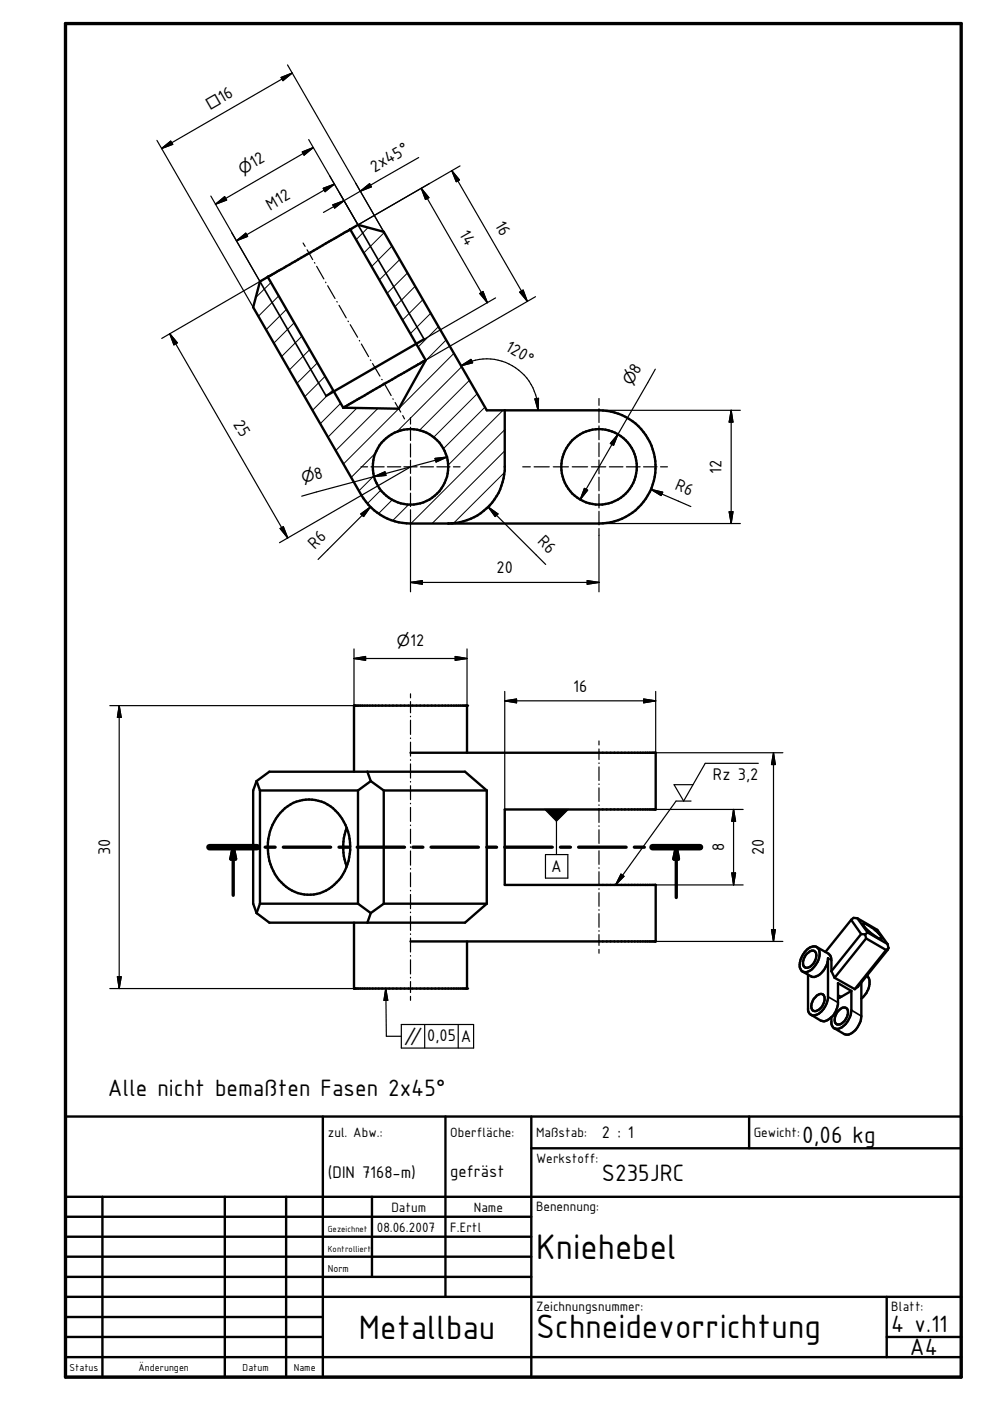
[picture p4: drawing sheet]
<svg xmlns="http://www.w3.org/2000/svg" width="210mm" height="297mm" viewBox="0 0 210 297" stroke-linecap="round" stroke-linejoin="round" font-family="sans-serif">
<g fill="none" stroke="#000" stroke-width=".51">
<path d="M56.8 58.7l16 27.7M74.3 48.6l1.6-.9 5.5 1.4 21.8 37.9h23.8a12 12 0 0 1 12 12 12 12 0 0 1-12 12h-40a12 12 0 0 1-10.4-6l-22.9-39.8 1.4-5.5 1.7-1M74.3 48.6l16 27.8M74.3 48.6l-17.5 10.1M89.9 71.9l-20.8 12M90.3 76.4l-5.8 10.3-11.7-.3M90.3 76.4l-17.5 10M107 87v12.8a12.1 12.1 0 0 1-12 11.2M87 159.6h52v12h-32v16h32v12h-52M99 159.6v-10h-23.9v14M54.4 165.6l-.7 2v24l.7 2M54.4 165.6l2.7-2h41.5l4.6 4"/>
<path d="M54.4 165.6l.7 2M55.1 167.6h20.8M55.1 167.6v24M59.4 172.4a8.1 8.1 0 0 1 13.5 1.8 10.8 10.8 0 0 1-3.8 14.6 8.1 8.1 0 0 1-11.1-4.1 11.3 11.3 0 0 1 1.4-12.3zM73.5 175.5a11.9 11.9 0 0 0 0 8.2M75.9 167.6v24M77.9 163.6l.7 2M78.6 165.6l2.8 2M78.6 165.6l-2.7 2M81.4 167.6h21.8M81.4 167.6v24M103.2 167.6v24"/>
<path d="M55.1 191.6h20.8M55.1 191.6l-.7 2M75.1 195.6v14h23.9v-10M75.9 191.6l2.7 2M78.6 193.6l-.7 2M81.4 191.6l-2.8 2M81.4 191.6h21.8M103.2 191.6l-4.6 4h-41.5l-2.7-2M180.5 195l-5.5 6.8M180.5 195l2.1 3M181.8 194.7l-.8-.1-.5 .4M181.8 194.7l4.2 2.4 2.2 3.1"/>
<path d="M181.8 194.7l2.1 3M182.6 198l.8 .1M182.6 198l-6.3 7.9M183 195.9v-.1a2.8 2.8 0 0 1 2 1l1.6 1.4 .4 .7a1.14 1.14 0 0 1-1.4-.4l-.2-.1a7.4 7.4 0 0 1-2.4-2.4zM183.4 198.1l.2 .9M183.6 199l-6.6 8.3M183.6 199l4.3 2.4M183.9 197.7l4.3 2.5M183.9 197.7l-.5 .4M171.1 201.3a1.57 1.57 0 0 1 2.5-.1 4 4 0 0 1-2.9 4.9 1.45 1.45 0 0 1-1.1-2l.5-1.5zM171.2 202.1a1.05 1.05 0 0 1 1.8 0 2.68 2.68 0 0 1-2.1 3.1l-.2-.1a2.01 2.01 0 0 1 .2-2.7zM173.1 200.8l2.5 1.4 .4 .3 .3 1.1v2.3"/>
<path d="M173.2 211.1a.93 .93 0 0 1 .9-.4 .93 .93 0 0 1 .7 .8 2.47 2.47 0 0 1-2.3 2.8 1.55 1.55 0 0 1-.2-2.2zM175.6 203.2v8.5a3.7 3.7 0 0 1-3.4 3.6l-.6-.4-.3-.8v-7.5M175.6 203.5a3.9 3.9 0 0 1-3.2 3.6l-2.2-1.1M176.3 205.9l.7 1.4M177 207.3l4.2 2.4M177.7 214.4a1.22 1.22 0 0 1 1.9-.5 2.75 2.75 0 0 1-1.7 3.3h-.4a1.31 1.31 0 0 1-.3-1.9zM180.5 210.1v4.1a4.4 4.4 0 0 1-2.8 3.9 1.17 1.17 0 0 1-1.4-1.1v-1.3M180.5 210.1l-2.8-1.7v4.5a4 4 0 0 1-3.2 3.6l-.5-.1-2-1.3M180.5 210.1l-2.1 1.2-.7 .3M182.6 208.3v7.1a4.3 4.3 0 0 1-2.9 4l-.7-.2-2.1-1.2M183.8 206.9a2.54 2.54 0 0 1 .1 3.3l-.7 1-.6 .5M187.9 201.4l-6.7 8.3"/>
<path d="M188.2 200.2l.2 .8M188.4 201l-.5 .4M188.4 201l-.1 .3-6.4 7.9-.7 .5M13.9 236.7h189.9v55.3h-189.9zM68.5 236.7v55.3M94.4 236.7v38.3M112.6 236.7v55.3M158.8 236.7v6.8M13.9 258h98.7M13.9 253.7h189.9M21.7 253.7v38.3M47.7 253.7v38.3"/>
<path d="M60.7 253.7v38.3M78.9 253.7v17M112.6 243.5h91.2M13.9 262.2h98.7M13.9 266.4h98.7M13.9 270.7h98.7M13.9 275h189.9M13.9 279.2h54.6M188 275v12.7M13.9 283.5h54.6M13.9 287.7h189.9M188 283.5h15.8"/>
<circle cx="87" cy="99" r="8"/>
<circle cx="127" cy="99" r="8"/>
</g>
<g fill="#000">
<circle cx="74.3" cy="48.6" r=".25"/>
<circle cx="72.8" cy="86.4" r=".25"/>
<circle cx="75.1" cy="149.6" r=".25"/>
<circle cx="99" cy="149.6" r=".25"/>
<circle cx="75.1" cy="209.6" r=".25"/>
<circle cx="99" cy="209.6" r=".25"/>
<circle cx="183.8" cy="206.9" r=".25"/>
</g>
<path d="M55.1 59.7l14 24.2M75.9 47.7l14 24.2M175.6 203.2l.7 .4M175.6 211.3l2.1 1.3M177.7 210.9l.7 .4M180.5 214.2l2.1 1.2" fill="none" stroke="#000" stroke-width=".35"/>
<g fill="none" stroke="#000" stroke-width=".71">
<path d="M13.9 5h189.9v287h-189.9zM44.4 179.6h10.1M49.4 179.6l.6 2.5h-1.1zM49.4 179.6v10.2M56.2 179.6h2.1M60.1 179.6h10M71.9 179.6h2.1M75.7 179.6h10.1M87.5 179.6h2.2M91.4 179.6h10M103.2 179.6h2.1M107 179.6h10.1"/>
<path d="M118.8 179.6h2.1M122.7 179.6h10.1M134.5 179.6h2.1M138.3 179.6h10.1M143.4 179.6l.4 2.5h-.9zM143.4 179.6v10.7"/>
</g>
<path d="M44.4 179.6h10.1M138.3 179.6h10.1" fill="none" stroke="#000" stroke-width="1.4"/>
<g fill="#000">
<path d="M59.6 16.4l2.3-.9-1.9 1.6zM34.2 31.5l2-1.6 .4 .7zM64.1 32.2l2.3-.9-1.9 1.6zM76.4 40.6l2-1.7 .3 .7zM95.8 36.2l1.6 1.9-.7 .4zM45.7 43.3l1.9-1.6 .4 .7zM50.1 51.1l2-1.7 .4 .7zM68.5 39.9l2.4-.9-2 1.6zM70.6 43.4l2.3-.9-1.9 1.6zM89.3 39.9l1.6 2-.7 .4zM36 70.7l1.6 2-.7 .4zM97.7 77.6l2.2-1.4 .3 .7z"/>
<path d="M101.7 62.2l.7-.4 .9 2.4zM110.2 61.9l.7-.4 .9 2.4zM92.2 97.2l2.6-.3-2.3 1.1zM113.4 84.6l.8-.1-.1 2.5zM131 92.1l-.9 2.3-.7-.4zM155 87l.4 2.5h-.8zM59.4 112.1l.7-.4 .9 2.3zM76.5 109l2-1.5-1.4 2zM79.3 101l2.3-1 .2 .8zM103.5 107.5l2.1 1.5-.6 .5zM123.9 103.5l.7 .4-1.6 2zM138 103.8l2.5 .6-.3 .7z"/>
<path d="M154.6 108.5h.8l-.4 2.5zM75.1 139.6l2.4-.4v.8zM87 123.5l2.5-.4v.8zM96.5 139.2l2.5 .4-2.5 .4zM124.5 123.1l2.5 .4-2.5 .4zM25.3 149.6l.4 2.5h-.8zM107 148.6l2.5-.4v.8zM136.5 148.2l2.5 .4-2.5 .4zM115.5 171.6h5l-2.5 2.5zM155.5 171.6l.5 2.5h-.8zM164 159.6l.4 2.5h-.8zM49.4 179.6l.6 2.5h-1.1z"/>
<path d="M131.7 185.3l.6 .5-1.8 1.8zM143.4 179.6l.4 2.5h-.9zM155.2 185.1h.8l-.5 2.5zM163.6 197.1h.8l-.4 2.5zM24.9 207.1h.8l-.4 2.5zM81.8 209.6l.4 2.5h-.8z"/>
</g>
<g fill="none" stroke="#000" stroke-width=".21">
<path d="M57.4 59.9l-3.2 3.2M78 48.3l-2.5 2.5M81.4 49.3l-4.3 4.3M83.1 52.2l-4.3 4.3M84.8 55l-4.4 4.4M86.4 57.9l-4.3 4.3M59.1 62.7l-4.3 4.4M60.7 65.6l-4.3 4.3M62.4 68.5l-4.4 4.3M64 71.3l-4.3 4.3M65.7 74.1l-4.4 4.3M67.3 77l-4.4 4.3"/>
<path d="M68.9 79.8l-4.3 4.3M88 60.7l-4.3 4.3M89.7 63.5l-4.4 4.4M91.3 66.4l-4.3 4.3M93 69.3l-4.4 4.3M94.6 72.1l-4.5 4.5M96.2 74.9l-23.3 23.4M97.9 77.8l-13.9 13.9M70.6 82.7l-4.3 4.3M72.2 85.5l-4.3 4.3M75.7 86.5l-6.1 6.2M79.7 96l-5.2 5.2"/>
<path d="M80.1 86.6l-8.9 8.9M99.5 80.6l-10.6 10.6M101.2 83.5l-9.3 9.3M102.8 86.3l-8.8 8.8M106.6 87l-11.6 11.6M107 95.6l-15.4 15.4M107 91.1l-19.9 19.9M79.3 100.9l-3.2 3.2M80.8 103.9l-2.9 2.9M83.2 106l-2.9 2.8M86.7 106.9l-3.4 3.5M106.9 100.2l-10.7 10.7"/>
</g>
<g fill="none" stroke="#000" stroke-width=".25">
<path d="M59.6 16.4l2.3-.9-1.9 1.6zM61 13.8l20.4 35.3M61.9 15.5l-27.7 16M33.3 29.8l20.4 35.4M34.2 31.5l2-1.6 .4 .7zM64.1 32.2l2.3-.9-1.9 1.6zM65.4 29.6l10.5 18.1-6-10.4M66.4 31.3l-20.7 12M68.5 39.9l2.4-.9-2 1.6zM70.9 39l-20.8 12.1M88.8 33.4l-12.4 7.2M89.3 39.9l1.6 2-.7 .4z"/>
<path d="M89.3 39.9l14 24.3M95.8 36.2l1.6 1.9-.7 .4zM95.8 36.2l16 27.7M97.5 35.2l-23.2 13.4M44.7 41.6l10.4 18.1-6-10.4M45.7 43.3l1.9-1.6 .4 .7zM50.1 51.1l2-1.7 .4 .7zM56.8 58.7l-22.5 13.1M64.3 51.5l.4 .7M65.1 53l1.2 2M66.7 55.7l.1 .1M67.1 56.5l1.6 2.6"/>
<path d="M69 59.8l.1 .1M70.6 43.4l2.3-.9-1.9 1.6zM72.9 42.5l-4.3 2.5M76.4 40.6l2-1.7 .3 .7zM76.4 40.6l-3.5 1.9M36 70.7l1.6 2-.7 .4zM36 70.7l25 43.3M69.5 60.6l1.5 2.7M71.4 63.9l.1 .2M71.9 64.7l1.5 2.7M73.8 68.1l.1 .1M74.3 68.8l1.5 2.7"/>
<path d="M76.2 72.2v.1M76.6 72.9l1.5 2.7M78.5 76.3l.1 .1M79 77.1l1.6 2.7M97.7 77.6l2.2-1.4 .3 .7zM97.7 77.6a10.8 10.8 0 0 1 8.7-1 11 11 0 0 1 7.4 7.9l.3 2.5M101.7 62.2l.7-.4 .9 2.4zM105.1 63.2l-15.2 8.7M110.2 61.9l.7-.4 .9 2.4zM113.5 62.9l-23.2 13.5M138.9 78.3l-7.9 13.8M76.5 99h1.4"/>
<path d="M78.7 99h2.7M80.9 80.4l.1 .1M81.4 81.2l1.5 2.7M82.1 99h2.9M83.3 84.5l.1 .2M83.8 85.3l1.2 2.1M85.4 88.1l.4 .7M85.6 99h2.8M86.9 99.1l-27.6 16M87 88.5v1.4M87 90.6v2.8M87 94.1v2.8"/>
<path d="M87 97.6v2.8M89.2 99h2.7M92.2 97.2l2.6-.3-2.3 1.1zM92.6 99h2.8M94.8 96.9l-15.5 4.1M96.1 99h1.4M110.8 99h1.6M113.2 99h3.3M113.4 84.6l.8-.1-.1 2.5zM117.3 99h3.2M121.3 99h3.3M125.4 99h3"/>
<path d="M127 84.5v1.4M127 86.7v2.9M127 90.3v2.9M127 93.9v2.9M127 97.5v3M127.1 87h29.9M129.2 99h2.9M131 92.1l-.9 2.3-.7-.4zM131 92.1l-8 13.8M132.8 99h2.9M136.4 99h2.9M140 99h1.5"/>
<path d="M155 87l.4 2.5h-.8zM155 87v24M59.4 112.1l.7-.4 .9 2.3zM76.5 109l2-1.5-1.4 2zM78.5 107.5l-11.1 11.1M79.3 101l2.3-1 .2 .8zM79.3 101l-15.3 4.2M87 101.1v2.8M87 104.6v2.8M87 108.1v17.4M103.5 107.5l2.1 1.5-.6 .5zM103.5 107.5l12.2 12.2"/>
<path d="M123.9 103.5l.7 .4-1.6 2zM127 101.2v2.9M127 104.8v2.9M127 108.4v2.9M127 112.1v13.4M127.1 111h29.9M138 103.8l2.5 .6-.3 .7zM138 103.8l8.5 3.6M154.6 108.5h.8l-.4 2.5zM75.1 139.6l2.4-.4v.8zM75.1 139.6h23.9M75.1 137.6v12h-51.8"/>
<path d="M87 123.5l2.5-.4v.8zM87 123.5h40M96.5 139.2l2.5 .4-2.5 .4zM99 137.6v12M124.5 123.1l2.5 .4-2.5 .4zM25.3 149.6l.4 2.5h-.8zM25.3 149.6v60M87 147.1v.9M87 148.8v2.3M87 151.8v.2M87 152.7v3M87 156.5v.1"/>
<path d="M87 157.4v2.9M107 148.6l2.5-.4v.8zM107 148.6h32M107 146.6v25M127 157.1v.8M127 158.8v2.2M136.5 148.2l2.5 .4-2.5 .4zM139 146.6v13h27M164 159.6l.4 2.5h-.8zM164 159.6v40M87 161.1v.1M87 162v3"/>
<path d="M87 165.7v.1M87 166.6v2.9M87 170.3v.1M87 171.2v3M87 174.9v.1M87 175.8v3M87 179.5v.2M115.5 171.6h5l-2.5 2.5zM118 174.1v7.1M127 161.8v.1M127 162.6v2.9M127 166.2v.1"/>
<path d="M127 167v2.9M127 170.6v.2M127 171.5v2.9M127 175.1v.1M127 175.9v2.9M127 179.5v.2M139 171.6h18.6M146.5 169.8h-3.2l-12.8 17.8M155.5 171.6l.5 2.5h-.8zM155.5 171.6v16M160.8 161.8h-11.3l-4.6 8-2-3.4h4M87 180.4v3"/>
<path d="M87 184.1v.2M87 185v3M87 188.8v.1M87 189.7v3M87 193.4v.1M87 194.3v3M87 198v.1M87 198.9v2.9M115.7 181.2h4.7v5h-4.7zM127 180.4v2.9M127 184v.1M127 184.8v2.9"/>
<path d="M127 188.4v.2M127 189.3v2.9M127 192.9v.1M127 193.7v2.9M127 197.3v.1M127 198.2v2.2M131.7 185.3l.6 .5-1.8 1.8zM139 199.6h27M139 187.6h18.6M155.2 185.1h.8l-.5 2.5zM163.6 197.1h.8l-.4 2.5zM23.3 209.6h51.8"/>
<path d="M24.9 207.1h.8l-.4 2.5zM81.8 209.6l.4 2.5h-.8zM81.8 209.6l.1 10.1h3.2M85.1 217.2h15.3v5h-15.3zM87 202.6v.1M87 203.5v3M87 207.2v.1M87 208.1v2.3M87 211.2v.9M90 217.2v5M97.2 217.2v5M127 201.3v.8"/>
</g>
<text font-size="8.1" x="113.7" y="267">Kniehebel</text>
<g font-size="7.7">
<text x="76.1" y="283.8">Metallbau</text>
<text x="113.7" y="283.7">Schneidevorrichtung</text>
</g>
<g font-size="5.4">
<text x="22.9" y="232.5">Alle nicht bemaßten Fasen 2x45°</text>
<text x="170.1" y="242.4">0,06 kg</text>
<text x="127.6" y="250.4">S235JRC</text>
<text x="189" y="282.5">4 v.11</text>
<text x="192.9" y="287.4">A4</text>
</g>
<g font-size="3.9">
<text x="47.1" y="21.8" transform="rotate(-30 47.1 21.8)">16</text>
<text x="53.8" y="35.6" transform="rotate(-30 53.8 35.6)">12</text>
<text x="79.4" y="36.6" transform="rotate(-30 79.4 36.6)">2x45°</text>
<text x="57.3" y="44.7" transform="rotate(-30 57.3 44.7)">M12</text>
<text x="104.8" y="47.8" transform="rotate(60 104.8 47.8)">16</text>
<text x="97.3" y="49.7" transform="rotate(60 97.3 49.7)">14</text>
<text x="106.9" y="74.3" transform="rotate(30 106.9 74.3)">120°</text>
<text x="135.3" y="79.4" transform="rotate(-60 135.3 79.4)">8</text>
<text x="49.4" y="89.9" transform="rotate(60 49.4 89.9)">25</text>
<text x="67" y="101.7" transform="rotate(-15 67 101.7)">8</text>
<text x="153" y="100.5" transform="rotate(-90 153 100.5)">12</text>
<text x="142.9" y="103.7" transform="rotate(23 142.9 103.7)">R6</text>
<text x="66.8" y="116.5" transform="rotate(-45 66.8 116.5)">R6</text>
<text x="113.8" y="115" transform="rotate(45 113.8 115)">R6</text>
<text x="105.3" y="121.5">20</text>
<text x="87" y="137">12</text>
<text x="121.5" y="146.6">16</text>
<text x="151.2" y="165.4">Rz 3,2</text>
<text x="23.3" y="181.4" transform="rotate(-90 23.3 181.4)">30</text>
<text x="116.9" y="185">A</text>
<text x="153.5" y="180.5" transform="rotate(-90 153.5 180.5)">8</text>
<text x="162" y="181.4" transform="rotate(-90 162 181.4)">20</text>
<text x="90.6" y="220.8">0,05</text>
<text x="97.7" y="221">A</text>
<text x="127.6" y="241.3">2 : 1</text>
<text x="69.5" y="249.9">(DIN 7168-m)</text>
<text x="95.5" y="249.5">gefräst</text>
</g>
<g font-size="3.3">
<text x="44.5" y="23.3" transform="rotate(-30 44.5 23.3)">□</text>
<text x="51.4" y="37" transform="rotate(-30 51.4 37)">⌀</text>
<text x="133.9" y="81.8" transform="rotate(-60 133.9 81.8)">⌀</text>
<text x="64.3" y="102.4" transform="rotate(-15 64.3 102.4)">⌀</text>
<text x="84.2" y="137">⌀</text>
<text x="85.6" y="221.6">∥</text>
</g>
<g font-size="3.1">
<text x="69.5" y="241.1">zul. Abw.:</text>
<text x="95.5" y="241.1">Oberfläche:</text>
<text x="113.7" y="241.1">Maßstab:</text>
<text x="159.8" y="241.1">Gewicht:</text>
<text x="113.7" y="246.5">Werkstoff:</text>
<text x="83" y="257">Datum</text>
<text x="100.5" y="257">Name</text>
<text x="113.7" y="256.7">Benennung:</text>
<text x="79.9" y="261.2">08.06.2007</text>
<text x="95.5" y="261.2">F.Ertl</text>
<text x="113.7" y="278">Zeichnungsnummer:</text>
<text x="189" y="277.9">Blatt:</text>
</g>
<g font-size="2.3">
<text x="69.5" y="269.7">Norm</text>
<text x="14.7" y="290.6">Status</text>
<text x="29.4" y="290.6">Änderungen</text>
<text x="51.4" y="290.6">Datum</text>
<text x="62.3" y="290.6">Name</text>
</g>
<g font-size="2">
<text x="69.5" y="261.2">Gezeichnet</text>
<text x="69.5" y="265.5">Kontrolliert</text>
</g>
</svg>
